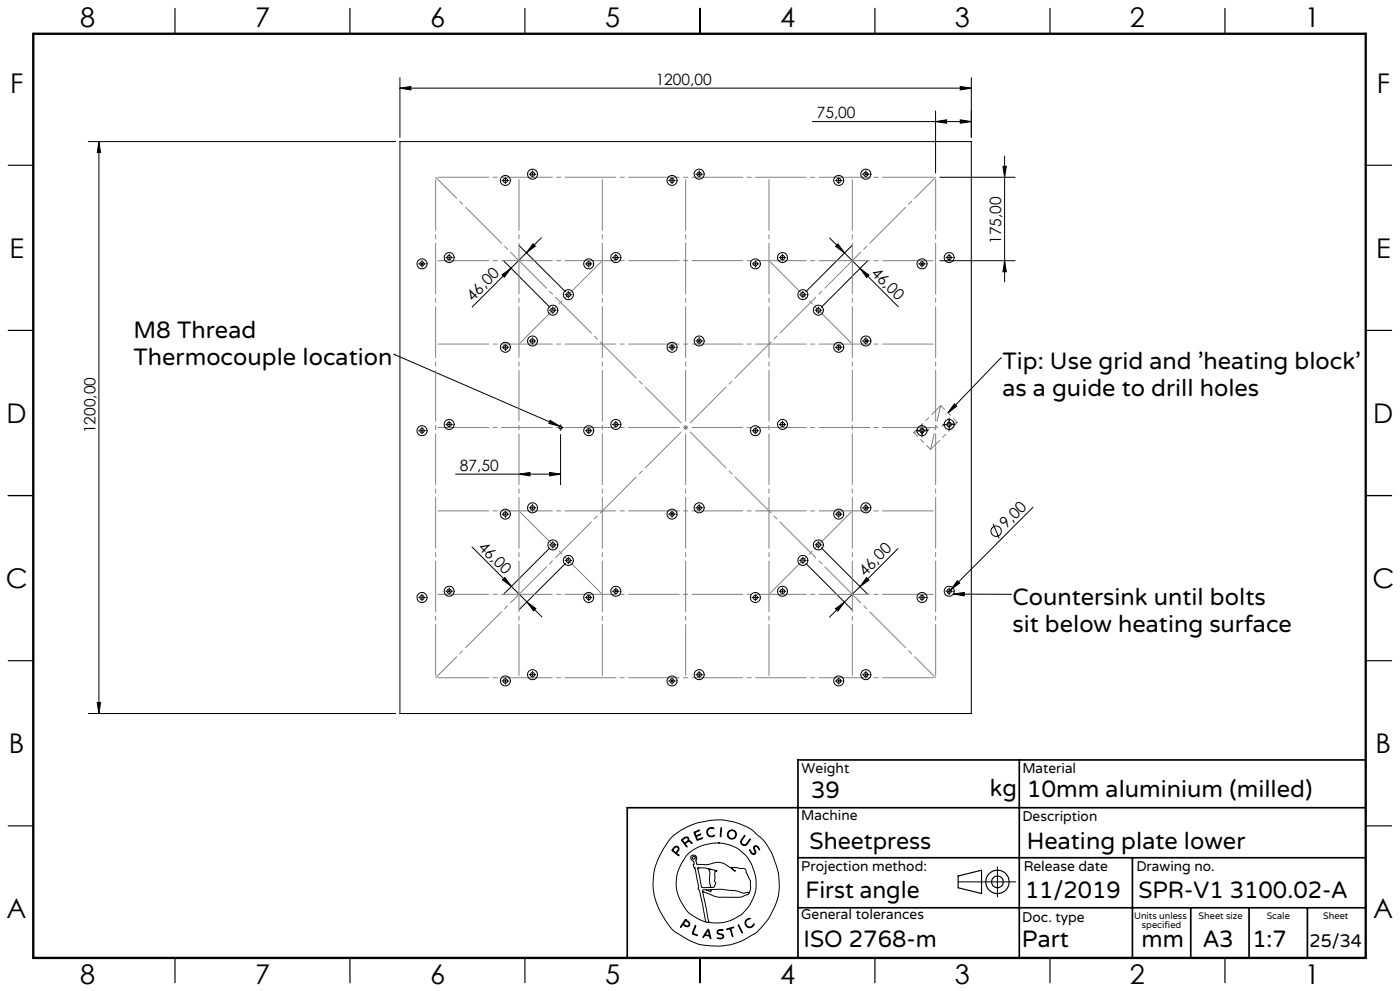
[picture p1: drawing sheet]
<svg xmlns="http://www.w3.org/2000/svg" width="420mm" height="297mm" viewBox="0 0 420 297" stroke-linecap="round" stroke-linejoin="round" font-family="sans-serif">
<g fill="none" stroke="#000" stroke-width=".3">
<path d="M120 26.4l3.3-.5v1zM120 23.2v18M120 26.4h171.4M243.7 36.4h47.7M280.7 36.4l3.3-.5v1zM280.7 33.3v18.6M288.1 35.9l3.3 .5-3.3 .5zM288.1 25.9l3.3 .5-3.3 .5zM291.4 23.2v18M26.5 42.4h92.2M29.7 42.4l.5 3.3h-1zM29.7 42.4v171.5"/>
<path d="M120 42.4h171.4v171.5h-171.4zM150.6 54.1h.3M151.2 54.1h.8M151.6 53.1v.2M151.6 53.7v.7M151.6 54.8v.3M152.3 54.1h.3M158.7 52.2h.3M159.4 52.2h.7M159.7 51.2v.3M159.7 51.8v.8M159.7 52.9v.3"/>
<path d="M160.5 52.2h.3M200.6 54.1h.3M201.3 54.1h.7M201.6 53.1v.2M201.6 53.7v.7M201.6 54.8v.3M202.3 54.1h.3M208.7 52.2h.3M209.4 52.2h.7M209.8 51.2v.3M209.8 51.8v.8M209.8 52.9v.3"/>
<path d="M210.5 52.2h.2M250.6 54.1h.3M251.2 54.1h.8M251.6 53.1v.2M251.6 53.7v.7M251.6 54.8v.3M252.3 54.1h.3M258.7 52.2h.3M259.4 52.2h.7M259.8 51.2v.3M259.8 51.8v.8M259.8 52.9v.3"/>
<path d="M260.5 52.2h.3M281.9 53.1h22.7M300.9 49.8h1l-.5 3.3zM301.4 46.8v37.7M125.6 79.1h.3M126.3 79.1h.7M126.6 78.1v.2M126.6 78.7v.7M126.6 79.8v.3M127.3 79.1h.3M133.7 77.2h.3M134.4 77.2h.7"/>
<path d="M134.8 76.2v.3M134.8 76.8v.8M134.8 77.9v.3M135.5 77.2h.2M151.1 78.1l13.9 14M155.7 73.5l13.9 13.9M159.9 73.1l.7 .7-2.7 1.9zM162.4 71.3l-20.8 20.7M175.6 79.1h.3M176.2 79.1h.8M176.6 78.1v.2M176.6 78.7v.7"/>
<path d="M176.6 79.8v.3M177.3 79.1h.3M183.7 77.2h.3M184.4 77.2h.7M184.7 76.2v.3M184.7 76.8v.8M184.7 77.9v.3M185.5 77.2h.3M225.6 79.1h.3M226.2 79.1h.8M226.6 78.1v.2M226.6 78.7v.7"/>
<path d="M226.6 79.8v.3M227.3 79.1h.3M233.8 77.2h.2M234.4 77.2h.7M234.7 76.2v.3M234.7 76.8v.8M234.7 77.9v.3M235.5 77.2h.3M248.9 71.3l9.1 9.2M251.4 73.1l2 2.7-2.7-2zM255.6 73.6l-13.8 13.8M260.2 78.2l-13.8 13.9"/>
<path d="M275.6 79.1h.3M276.3 79.1h.7M276.6 78.1v.2M276.6 78.7v.7M276.6 79.8v.3M277.3 79.1h.3M281.9 78.1h22.7M283.7 77.2h.3M284.4 77.2h.7M284.8 76.2v.3M284.8 76.8v.8M284.8 77.9v.3"/>
<path d="M285.5 77.2h.3M301.4 78.1l.5 3.4h-1zM150.6 82.4l2.7-2-2 2.7zM164.9 93h.2M165.5 93h.7M165.8 92v.2M165.8 92.6v.7M165.8 93.7v.3M166.6 93h.3M169.5 88.3h.3M170.1 88.3h.8M170.5 87.3v.3"/>
<path d="M170.5 87.9v.8M170.5 89v.3M171.2 88.3h.3M239.9 88.3h.2M240.5 88.3h.7M240.8 87.3v.3M240.8 87.9v.8M240.8 89v.3M241.6 88.3h.3M244.5 93h.3M245.1 93h.8M245.5 92v.2"/>
<path d="M245.5 92.6v.7M245.5 93.7v.3M246.2 93h.3M258 80.5l11.5 11.5M258 80.5l2.7 1.9-.7 .7zM118.2 106.2h.1M118.2 106.2l49.7 21.5M150.6 104.1h.3M151.2 104.1h.8M151.6 103.1v.3M151.6 103.7v.8M151.6 104.8v.3"/>
<path d="M152.3 104.1h.3M158.7 102.2h.3M159.4 102.2h.7M159.7 101.2v.3M159.7 101.8v.7M159.7 102.9v.3M160.5 102.2h.3M200.6 104.1h.3M201.3 104.1h.7M201.6 103.1v.3M201.6 103.7v.8M201.6 104.8v.3"/>
<path d="M202.3 104.1h.3M208.7 102.2h.3M209.4 102.2h.7M209.8 101.2v.3M209.8 101.8v.7M209.8 102.9v.3M210.5 102.2h.2M250.6 104.1h.3M251.2 104.1h.8M251.6 103.1v.3M251.6 103.7v.8M251.6 104.8v.3"/>
<path d="M252.3 104.1h.3M258.7 102.2h.3M259.4 102.2h.7M259.8 101.2v.3M259.8 101.8v.7M259.8 102.9v.3M260.5 102.2h.3M300.2 107.3h.1M300.2 107.3l-15.8 16.5M125.6 129.1h.3M126.3 129.1h.7M126.6 128.1v.2"/>
<path d="M126.6 128.7v.7M126.6 129.8v.3M127.3 129.1h.3M133.7 127.2h.3M134.4 127.2h.7M134.8 126.2v.3M134.8 126.8v.8M134.8 127.9v.3M135.5 127.2h.2M165.1 126l2.8 1.7-3.3-.8zM167.3 128.1h.2M167.8 128.1h.8"/>
<path d="M168.2 127.3v.1M168.2 127.8v.7M168.2 128.9v.1M168.2 130.2v15.1M168.9 128.1h.1M175.6 129.1h.3M176.2 129.1h.8M176.6 128.1v.2M176.6 128.7v.7M176.6 129.8v.3M177.3 129.1h.3M183.7 127.2h.3"/>
<path d="M184.4 127.2h.7M184.7 126.2v.3M184.7 126.8v.8M184.7 127.9v.3M185.5 127.2h.3M225.6 129.1h.3M226.2 129.1h.8M226.6 128.1v.2M226.6 128.7v.7M226.6 129.8v.3M227.3 129.1h.3M233.8 127.2h.2"/>
<path d="M234.4 127.2h.7M234.7 126.2v.3M234.7 126.8v.8M234.7 127.9v.3M235.5 127.2h.3M274.7 129.1h1.2M276.3 129.1h.7M276.6 127.2v1.1M276.6 128.7v.7M276.6 129.8v1.1M277.3 129.1h1.2M282.9 127.2h1.1"/>
<path d="M284.4 127.2h.7M284.8 125.3v1.2M284.8 126.8v.8M284.8 127.9v1.1M285.5 127.2h1.1M286.3 121l.7 .7-2.6 2.1zM136.7 142.1h31.5M150.6 154.1h.3M151.2 154.1h.8M151.6 153.1v.2M151.6 153.7v.7M151.6 154.8v.3"/>
<path d="M152.3 154.1h.3M155.7 142.1l3.3-.5v1zM158.7 152.2h.3M159.4 152.2h.7M159.7 151.2v.3M159.7 151.8v.8M159.7 152.9v.3M160.5 152.2h.3M164.9 141.6l3.3 .5-3.3 .5zM200.6 154.1h.3M201.3 154.1h.7M201.6 153.1v.2"/>
<path d="M201.6 153.7v.7M201.6 154.8v.3M202.3 154.1h.3M208.7 152.2h.3M209.4 152.2h.7M209.8 151.2v.3M209.8 151.8v.8M209.8 152.9v.3M210.5 152.2h.2M250.6 154.1h.3M251.2 154.1h.8M251.6 153.1v.2"/>
<path d="M251.6 153.7v.7M251.6 154.8v.3M252.3 154.1h.3M258.7 152.2h.3M259.4 152.2h.7M259.8 151.2v.3M259.8 151.8v.8M259.8 152.9v.3M260.5 152.2h.3M297.9 157l1.9 4.4M309.9 152l-24.7 24.7M125.6 179.1h.3"/>
<path d="M126.3 179.1h.7M126.6 178.1v.3M126.6 178.7v.8M126.6 179.8v.3M127.3 179.1h.3M133.7 177.2h.3M134.4 177.2h.7M134.8 176.2v.3M134.8 176.8v.7M134.8 177.9v.3M135.5 177.2h.2M141.6 163.9l21 21"/>
<path d="M150.7 173.8l.7-.7 2 2.7zM164.9 163.3h.2M165 164.2l-13.8 13.8M165.5 163.3h.7M165.8 162.3v.3M165.8 162.9v.8M165.8 164v.3M166.6 163.3h.3M169.5 168h.3M169.6 168.9l-13.8 13.7M170.1 168h.8M170.5 167v.2"/>
<path d="M170.5 167.6v.7M170.5 168.7v.3M171.2 168h.3M175.6 179.1h.3M176.2 179.1h.8M176.6 178.1v.3M176.6 178.7v.8M176.6 179.8v.3M177.3 179.1h.3M183.7 177.2h.3M184.4 177.2h.7M184.7 176.2v.3"/>
<path d="M184.7 176.8v.7M184.7 177.9v.3M185.5 177.2h.3M225.6 179.1h.3M226.2 179.1h.8M226.6 178.1v.3M226.6 178.7v.8M226.6 179.8v.3M227.3 179.1h.3M233.8 177.2h.2M234.4 177.2h.7M234.7 176.2v.3"/>
<path d="M234.7 176.8v.7M234.7 177.9v.3M235.5 177.2h.3M239.9 168h.2M240.5 168h.7M240.8 167v.2M240.8 167.6v.7M240.8 168.7v.3M241.6 168h.3M241.8 168.9l13.8 13.8M244.5 163.3h.3M245.1 163.3h.8"/>
<path d="M245.5 162.3v.3M245.5 162.9v.8M245.5 164v.3M246.2 163.3h.3M246.4 164.2l13.8 13.8M258 175.8l-4.7 4.6M260 173.1l.7 .7-2.7 2zM269.4 164.4l-11.4 11.4M275.6 179.1h.3M276.3 179.1h.7M276.6 178.1v.3M276.6 178.7v.8"/>
<path d="M276.6 179.8v.3M277.3 179.1h.3M283.7 177.2h.3M284.4 177.2h.7M284.8 176.2v.3M284.8 176.8v.7M284.8 177.9v.3M285.2 176.7l-.9 1M285.5 177.2h.3M286 178l17.1 .1M286 178l3.3-.5v1.1zM287.2 174.1l.7 .7-2.7 1.9z"/>
<path d="M303.1 178.1h.1M158.1 180.4l2.7 2-.7 .7zM250.6 182.4l2.7-2-1.9 2.8zM253.3 180.4l-4.5 4.6M26.5 213.9h92.2M29.2 210.5h1l-.5 3.4zM150.6 204.1h.3M151.2 204.1h.8M151.6 203.1v.2M151.6 203.7v.7M151.6 204.8v.3M152.3 204.1h.3"/>
<path d="M158.7 202.2h.3M159.4 202.2h.7M159.7 201.2v.3M159.7 201.8v.8M159.7 202.9v.3M160.5 202.2h.3M200.6 204.1h.3M201.3 204.1h.7M201.6 203.1v.2M201.6 203.7v.7M201.6 204.8v.3M202.3 204.1h.3"/>
<path d="M208.7 202.2h.3M209.4 202.2h.7M209.8 201.2v.3M209.8 201.8v.8M209.8 202.9v.3M210.5 202.2h.2M250.6 204.1h.3M251.2 204.1h.8M251.6 203.1v.2M251.6 203.7v.7M251.6 204.8v.3M252.3 204.1h.3"/>
<path d="M258.7 202.2h.3M259.4 202.2h.7M259.8 201.2v.3M259.8 201.8v.8M259.8 202.9v.3M260.5 202.2h.3M201.3 251.1l2.8-2.2 4.5-2.1 4.8-1 3.2-.1 3.7 .7 3.3 1.2 2 1.1 2.8 2.4 1.5 1.8 1.8 3.2 1.8 5.3 .3 3.5-.2 3-.8 2.8-1.7 3.7-1.8 2.5a16.5 16.5 0 0 1-6.7 5l-3.3 1.2-2.9 .4h-3.4l-2.9-.4-3.7-1.5-3.8-2.3-1.1-.9-1.2-1.6-2.3-3.7-1.2-2.8-.6-2.2-.3-3.1 .3-3.5 .9-3.2 2-4zM202 254.1l.7-.5 .6 .1 .4 .6-.1 .6a.64 .64 0 0 0-.3 1.1l.4 .5-1.7-1.2a.52 .52 0 0 1-.4-.5 .52 .52 0 0 1 .4-.6zM202.4 254l.4-.2 .5 .1 .2 .5-.2 .4a.73 .73 0 0 1-.7 .6 .73 .73 0 0 1-.7-.7zM204.5 251.6l1.1-.7h.6l.4 .3 .1 .8 .6 .2 .3 .5-.8-.5-.6 .2a.61 .61 0 0 0-.6 .5 .61 .61 0 0 0 .5 .7l-.1 .3-1.5-2zM204.8 251.7l.8-.6h.6l.2 .6-.5 .6a.52 .52 0 0 1-.6 .3 .52 .52 0 0 1-.4-.5zM208.2 249.4l1.7-.6-1 .5a.57 .57 0 0 0-.2 .9 .57 .57 0 0 0 .9 0l.6-.2-.8 .5a.46 .46 0 0 0-.5 .4 .46 .46 0 0 0 .3 .5l.1 .2 1.5-.5-1.7 .7z"/>
<path d="M212.3 248.5l.8-.5 1 .2 .1 .2-.9-.2-.7 .3-.3 .5v.7l.1 .4 .6 .4 1.3-.2a.53 .53 0 0 1-.3 .5 .53 .53 0 0 1-.5 0l-.9-.2-.4-.4-.2-1zM215.5 252.6l2.7 .4 3 1.2 2.3 1.9 .9 1.2 1.3 2.2 1.1 3.8-.1 3.5-.8 2.5a11.7 11.7 0 0 1-8.9 7.2l-2.6 .1-1.7-.2M215.5 252.6l-4.1 .6-3.4 1.5-2.1 1.8-2.1 3.5-.5 1.4-.4 2 .1 3 .9 2.9 2 3.4a9.1 9.1 0 0 0 4 2.9l1.9 .8M215.5 252.6h.1M216.3 248.1h.2v.6l-.2 1.9-.2 .2zM223.3 250.5l.1-.1 .1 .2-1.1 1.6 .2 .7 .7 .3a3.3 3.3 0 0 0 1.7-1.7v.2l-1 1.5-.4 .2-.7-.1-.6-.5-.1-.6zM224.9 254.7l.7 .9 .5 .3 .4-.3-.4-1.4 .2-.6h.9l.7 1-.1 .1-.9-1-.5 .1-.1 .4 .5 1.4-.6 .5-.9-.5zM299.2 259.8v9M205.6 275.6l-1.4 2-.1 .2h.2a.69 .69 0 0 1 .6-.6 .69 .69 0 0 1 .8 .4l.9 .1 .3-.9-1.3-1.2M205.6 275.6h.1M205.6 275.9l-.3 .5M205.7 275.9l1 .9-.1 .6-.6 .1a.7 .7 0 0 1-.9-.9l.2-.2"/>
<path d="M205.7 275.9h.1M208.5 277.5l.2-.1v.2l-.5 1.4a.56 .56 0 0 0-.2 .7 .56 .56 0 0 0 .7 .3l.5 .4-1.6-.6zM209.3 260.2l2.3-.1 3.1 .8 .4 .3a.35 .35 0 0 0-.5-.2 .35 .35 0 0 0-.1 .5v1.8l-.2 .7 .4 .8-.4 1-.5 .2h-2.6a.85 .85 0 0 1-.8-.2 .85 .85 0 0 1-.1-.9zM209.4 260.1h.1M210.8 267.2l1.9 9.2M210.8 267.2l3.7 1.5 1.3 .2h6.3l2.1-.8 .4-.3M211.8 276.4h.9M211.9 266.7h-1.1v.5M212.1 260.2a2.12 2.12 0 0 1 .8 2.7v1.9l.3 .9-.3 .2M212.3 278.6l.1-.1a4.3 4.3 0 0 1 .9 2.6v.2h-.2a.74 .74 0 0 0-.8-.8l-.2-.1a.82 .82 0 0 0-1.1 .6l-.1-.3zM212.3 278.9l.4 .9a.4 .4 0 0 1-.1 .6 .4 .4 0 0 1-.6-.2l-.4-.1zM212.4 278.9h.1"/>
<path d="M212.7 276.4h.1M213 260.6h.1M213.3 266.6l3.2-.1 4.2 .4 2.3 .8 1.1-.2a.3 .3 0 0 1 .4-.1 .3 .3 0 0 1 .1 .4M213.3 266.6v.6l-1.4-.5M213.3 266.6l-1.4 .1M215.3 278.9l.6-.3 1 .1v.2h-1.4l-.2 .6 .3 .2 1.4 .5 .1 .5-.2 .4-.6 .3-1.1-.2h1.1l.6-.5-.3-.5-1.4-.5-.1-.4zM218 278.4l2.1-.5-.8 .4 .5 2.4-.8-2.3-.8 .2zM221.5 277.2l1.2 2.2v.2zM221.5 277.1h.1M224 275.6l.7-.4 .3 .1-.8 .4-.4 .6v.6l.5 .7 .9 .2 .9-.9a.41 .41 0 0 1 .1 .5 .41 .41 0 0 1-.4 .2l-1 .5-.9-.5-.4-1.1zM224.6 267.8l.5-1.4v-2.3l-1.7-3.8-3.9-.3 .3 .5 .8 .6h-.1l-3.1-2.2-1.7-.5-3.6 .7-3-.1-.3-.9 .3-.8-.3-.7-.6-.3-.7 .1-.3 .4v.4l1 1.1-.1 1.4 .4 .5 1.1 5.4-.2 .8 .4 .4 .3 1.1 1.7 8.5M287.4 264.3h17.3"/>
<circle cx="151.6" cy="54.1" r="1.5"/>
<circle cx="151.6" cy="54.1" r=".65"/>
<circle cx="159.8" cy="52.2" r="1.5"/>
<circle cx="159.8" cy="52.2" r=".65"/>
<circle cx="201.6" cy="54.1" r="1.5"/>
<circle cx="201.6" cy="54.1" r=".65"/>
<circle cx="209.7" cy="52.2" r="1.5"/>
<circle cx="209.8" cy="52.2" r=".64"/>
<circle cx="251.6" cy="54.1" r=".64"/>
<circle cx="251.6" cy="54.1" r="1.5"/>
<circle cx="259.7" cy="52.2" r=".64"/>
<circle cx="259.8" cy="52.2" r="1.51"/>
<circle cx="126.6" cy="79.1" r="1.5"/>
<circle cx="126.6" cy="79.1" r=".64"/>
<circle cx="134.7" cy="77.2" r="1.5"/>
<circle cx="134.8" cy="77.2" r=".64"/>
<circle cx="176.6" cy="79.1" r=".64"/>
<circle cx="176.6" cy="79.1" r="1.5"/>
<circle cx="184.7" cy="77.2" r=".64"/>
<circle cx="184.8" cy="77.2" r="1.51"/>
<circle cx="226.6" cy="79.1" r="1.5"/>
<circle cx="226.6" cy="79.1" r=".64"/>
<circle cx="234.8" cy="77.2" r="1.5"/>
<circle cx="234.8" cy="77.2" r=".65"/>
<circle cx="276.6" cy="79.1" r="1.5"/>
<circle cx="276.6" cy="79.1" r=".64"/>
<circle cx="284.7" cy="77.2" r="1.5"/>
<circle cx="284.8" cy="77.2" r=".64"/>
<circle cx="165.9" cy="93" r="1.5"/>
<circle cx="165.9" cy="93" r=".65"/>
<circle cx="170.5" cy="88.3" r=".64"/>
<circle cx="170.5" cy="88.3" r="1.5"/>
<circle cx="240.9" cy="88.3" r="1.5"/>
<circle cx="240.9" cy="88.3" r=".65"/>
<circle cx="245.5" cy="93" r=".64"/>
<circle cx="245.5" cy="92.9" r="1.51"/>
<circle cx="151.6" cy="104.1" r="1.5"/>
<circle cx="151.6" cy="104.1" r=".64"/>
<circle cx="159.8" cy="102.2" r=".66"/>
<circle cx="159.8" cy="102.2" r="1.5"/>
<circle cx="201.6" cy="104.1" r="1.5"/>
<circle cx="201.6" cy="104.1" r=".64"/>
<circle cx="209.7" cy="102.2" r="1.5"/>
<circle cx="209.7" cy="102.2" r=".65"/>
<circle cx="251.6" cy="104.1" r=".64"/>
<circle cx="251.6" cy="104.1" r="1.5"/>
<circle cx="259.7" cy="102.2" r=".65"/>
<circle cx="259.8" cy="102.2" r="1.51"/>
<circle cx="126.6" cy="129.1" r="1.5"/>
<circle cx="126.6" cy="129.1" r=".65"/>
<circle cx="134.7" cy="127.2" r="1.5"/>
<circle cx="134.8" cy="127.2" r=".64"/>
<circle cx="168.2" cy="128.1" r=".48"/>
<circle cx="176.6" cy="129.1" r=".64"/>
<circle cx="176.6" cy="129.1" r="1.5"/>
<circle cx="184.7" cy="127.2" r=".64"/>
<circle cx="184.8" cy="127.2" r="1.51"/>
<circle cx="226.6" cy="129.1" r="1.5"/>
<circle cx="226.6" cy="129.1" r=".65"/>
<circle cx="234.8" cy="127.2" r="1.5"/>
<circle cx="234.8" cy="127.2" r=".65"/>
<circle cx="276.6" cy="129.1" r="1.5"/>
<circle cx="276.6" cy="129.1" r=".65"/>
<circle cx="284.7" cy="127.2" r="1.5"/>
<circle cx="284.8" cy="127.2" r=".64"/>
<circle cx="151.6" cy="154.1" r="1.5"/>
<circle cx="151.6" cy="154.1" r=".64"/>
<circle cx="159.8" cy="152.2" r="1.5"/>
<circle cx="159.8" cy="152.2" r=".65"/>
<circle cx="201.6" cy="154.1" r="1.5"/>
<circle cx="201.6" cy="154.1" r=".64"/>
<circle cx="209.7" cy="152.2" r="1.5"/>
<circle cx="209.8" cy="152.2" r=".64"/>
<circle cx="251.6" cy="154.1" r=".64"/>
<circle cx="251.6" cy="154.1" r="1.5"/>
<circle cx="259.7" cy="152.2" r=".64"/>
<circle cx="259.8" cy="152.2" r="1.51"/>
<circle cx="298.8" cy="159.2" r="1.56"/>
<circle cx="126.6" cy="179.1" r="1.5"/>
<circle cx="126.6" cy="179.1" r=".64"/>
<circle cx="134.7" cy="177.2" r="1.5"/>
<circle cx="134.7" cy="177.2" r=".65"/>
<circle cx="165.9" cy="163.3" r="1.5"/>
<circle cx="165.9" cy="163.3" r=".65"/>
<circle cx="170.5" cy="168" r=".64"/>
<circle cx="170.5" cy="168" r="1.5"/>
<circle cx="176.6" cy="179.1" r=".64"/>
<circle cx="176.6" cy="179.1" r="1.5"/>
<circle cx="184.7" cy="177.2" r=".65"/>
<circle cx="184.8" cy="177.2" r="1.51"/>
<circle cx="226.6" cy="179.1" r="1.5"/>
<circle cx="226.6" cy="179.1" r=".64"/>
<circle cx="234.8" cy="177.2" r=".66"/>
<circle cx="234.8" cy="177.2" r="1.5"/>
<circle cx="240.9" cy="168" r="1.5"/>
<circle cx="240.9" cy="168" r=".65"/>
<circle cx="245.5" cy="163.3" r=".64"/>
<circle cx="245.5" cy="163.3" r="1.51"/>
<circle cx="276.6" cy="179.1" r="1.5"/>
<circle cx="276.6" cy="179.1" r=".64"/>
<circle cx="284.7" cy="177.2" r="1.5"/>
<circle cx="284.7" cy="177.2" r=".65"/>
<circle cx="151.6" cy="204.1" r="1.5"/>
<circle cx="151.6" cy="204.1" r=".65"/>
<circle cx="159.8" cy="202.2" r="1.5"/>
<circle cx="159.8" cy="202.2" r=".65"/>
<circle cx="201.6" cy="204.1" r="1.5"/>
<circle cx="201.6" cy="204.1" r=".65"/>
<circle cx="209.7" cy="202.2" r="1.5"/>
<circle cx="209.8" cy="202.2" r=".64"/>
<circle cx="251.6" cy="204.1" r=".64"/>
<circle cx="251.6" cy="204.1" r="1.5"/>
<circle cx="259.7" cy="202.2" r=".64"/>
<circle cx="259.8" cy="202.2" r="1.51"/>
<circle cx="208.1" cy="257.1" r=".44"/>
<circle cx="219.5" cy="250.1" r="1.17"/>
<circle cx="219.6" cy="250.1" r="1.38"/>
</g>
<g fill="none" stroke="#000" stroke-width=".35">
<path d="M52.5 2.5v7.5M105 2.5v7.5M157.5 2.5v7.5M210 2.5v7.5M262.5 2.5v7.5M315 2.5v7.5M367.5 2.5v7.5M2.5 49.5h7.5M410 49.5h7.5M2.5 99h7.5M410 99h7.5M2.5 148.5h7.5"/>
<path d="M410 148.5h7.5M2.5 198h7.5M410 198h7.5M2.5 247.5h7.5M410 247.5h7.5M287.4 262.5l7.1-1.7v7l-7.1-1.7zM52.5 287v7.5M105 287v7.5M157.5 287v7.5M210 287v7.5M262.5 287v7.5M315 287v7.5"/>
<path d="M367.5 287v7.5"/>
<circle cx="299.2" cy="264.3" r="3.5"/>
<circle cx="299.2" cy="264.3" r="1.75"/>
</g>
<g fill="none" stroke="#808080" stroke-width=".3">
<path d="M205.2 128.1h1M205.3 127.8l.7 .7M205.7 127.6v1.1M206 127.8l-.7 .7"/>
<circle cx="276.6" cy="129.1" r=".63"/>
<circle cx="284.8" cy="127.2" r=".64"/>
</g>
<path d="M305.8 227.7v59.2M409.7 227.7h-170.3v59.2M239.4 257.1h170.3M339.7 257.1v29.9M409.7 242.1h-221.5v45M239.4 272.1h170.3M357.2 272.1v14.8M374.7 272.1v14.8M392.2 272.1v14.8" fill="none" stroke="#000" stroke-width=".5"/>
<path d="M10 10.1h399.7v277h-399.7z" fill="none" stroke="#000" stroke-width=".7"/>
<path d="M130.7 53.1l150 150M130.7 203.1l150-150" fill="none" stroke="#808080" stroke-width=".3" stroke-dasharray="15.2 1.3 1.3 1.3" stroke-dashoffset="6.3"/>
<path d="M274.1 129.6l13.2-3M282.2 121.6l-3 13.1" fill="none" stroke="#808080" stroke-width=".3" stroke-dasharray="15.2 1.3 1.3 1.3" stroke-dashoffset="10.4"/>
<g fill="none" stroke="#808080" stroke-width=".3" stroke-dasharray="15.2 1.3 1.3 1.3" stroke-dashoffset="-.7">
<path d="M130.7 53.1h150M130.7 53.1v150M155.7 53.1v150M180.7 53.1v150M205.7 53.1v150M230.7 53.1v150M255.7 53.1v150M280.7 53.1v150M130.7 78.1h150M130.7 103.1h150M130.7 128.1h150M130.7 153.1h150"/>
<path d="M130.7 178.1h150M130.7 203.1h150"/>
</g>
<path d="M230.7 78.1l25 25M155.7 103.1l25-25M255.7 153.1l-25 25M180.7 178.1l-25-25" fill="none" stroke="#808080" stroke-width=".3" stroke-dasharray="15.2 1.3 1.3 1.3" stroke-dashoffset="-.5"/>
<path d="M274.1 129.6l5.1 5.1M282.2 121.6l5.1 5" fill="none" stroke="#808080" stroke-width=".3" stroke-dasharray="15.2 1.3 1.3 1.3" stroke-dashoffset="13.6"/>
<path d="M282.2 121.6l-8.1 8M287.3 126.6l-8.1 8.1" fill="none" stroke="#808080" stroke-width=".3" stroke-dasharray="15.2 1.3 1.3 1.3" stroke-dashoffset="11.4"/>
<g fill="#000">
<path d="M287.2 174.1l.7 .7-2.7 1.9z"/>
<path d="M120 26.4l3.3-.5v1zM288.1 25.9l3.3 .5-3.3 .5z"/>
<path d="M280.7 36.4l3.3-.5v1zM288.1 35.9l3.3 .5-3.3 .5z"/>
<path d="M29.7 42.4l.5 3.3h-1zM29.2 210.5h1l-.5 3.4zM300.9 49.8h1l-.5 3.3zM301.4 78.1l.5 3.4h-1z"/>
<path d="M251.4 73.1l2 2.7-2.7-2zM258 80.5l2.7 1.9-.7 .7z"/>
<path d="M150.6 82.4l2.7-2-2 2.7zM159.9 73.1l.7 .7-2.7 1.9z"/>
<path d="M164.9 141.6l3.3 .5-3.3 .5zM155.7 142.1l3.3-.5v1z"/>
<path d="M150.7 173.8l.7-.7 2 2.7zM158.1 180.4l2.7 2-.7 .7z"/>
<path d="M286 178l3.3-.5v1.1zM286.3 121l.7 .7-2.6 2.1zM165.1 126l2.8 1.7-3.3-.8z"/>
<path d="M250.6 182.4l2.7-2-1.9 2.8zM260 173.1l.7 .7-2.7 2z"/>
</g>
<g font-size="8.1">
<text x="24" y="8">8</text>
<text x="76.5" y="8">7</text>
<text x="129" y="8">6</text>
<text x="181.5" y="8">5</text>
<text x="234" y="8">4</text>
<text x="286.5" y="8">3</text>
<text x="339" y="8">2</text>
<text x="391.5" y="8">1</text>
<text x="3" y="27.7">F</text>
<text x="413" y="27.7">F</text>
<text x="2.8" y="77.2">E</text>
<text x="412.8" y="77.2">E</text>
<text x="2" y="126.7">D</text>
<text x="412" y="126.7">D</text>
<text x="1.7" y="176.2">C</text>
<text x="411.7" y="176.2">C</text>
<text x="2.7" y="225.7">B</text>
<text x="412.7" y="225.7">B</text>
<text x="2" y="275.2">A</text>
<text x="412" y="275.2">A</text>
<text x="24" y="295">8</text>
<text x="76.5" y="295">7</text>
<text x="129" y="295">6</text>
<text x="181.5" y="295">5</text>
<text x="234" y="295">4</text>
<text x="286.5" y="295">3</text>
<text x="339" y="295">2</text>
<text x="391.5" y="295">1</text>
</g>
<g font-size="7.1">
<text x="40.1" y="101.4">M8 Thread</text>
<text x="40.1" y="109.5">Thermocouple location</text>
<text x="300.8" y="110.6">Tip: Use grid and 'heating block'</text>
<text x="300.8" y="118.7">as a guide to drill holes</text>
<text x="303.7" y="181.4">Countersink until bolts</text>
<text x="303.7" y="189.5">sit below heating surface</text>
<text x="243.3" y="239.1">39</text>
<text x="297" y="238.5">kg</text>
<text x="308" y="239">10mm aluminium (milled)</text>
<text x="242.9" y="254.4">Sheetpress</text>
<text x="308" y="254.4">Heating plate lower</text>
<text x="241.6" y="269.2">First angle</text>
<text x="307.5" y="269.2">11/2019</text>
<text x="341.5" y="269.2">SPR-V1 3100.02-A</text>
<text x="241.1" y="283.7">ISO 2768-m</text>
<text x="306.6" y="283.9">Part</text>
<text x="342.5" y="283.9">mm</text>
<text x="360.9" y="283.9">A3</text>
<text x="375.7" y="283.9">1:7</text>
</g>
<text font-size="5.4" x="392.9" y="283.8">25/34</text>
<g font-size="4.7">
<text x="196.7" y="25.4">1200,00</text>
<text x="245" y="35.4">75,00</text>
<text x="300.4" y="73.1" transform="rotate(-90 300.4 73.1)">175,00</text>
<text x="261.1" y="82.1" transform="rotate(45 261.1 82.1)">46,00</text>
<text x="141.9" y="90.4" transform="rotate(-45 141.9 90.4)">46,00</text>
<text x="28.7" y="129.8" transform="rotate(-90 28.7 129.8)">1200,00</text>
<text x="138" y="141.1">87,50</text>
<text x="301.9" y="158.6" transform="rotate(-45 301.9 158.6)">9,00</text>
<text x="143.3" y="164.1" transform="rotate(45 143.3 164.1)">46,00</text>
<text x="259.5" y="172.8" transform="rotate(-45 259.5 172.8)">46,00</text>
</g>
<g font-size="4.2">
<text x="240.5" y="231.7">Weight</text>
<text x="306.7" y="231.7">Material</text>
<text x="240.4" y="245.9">Machine</text>
<text x="306.7" y="246.1">Description</text>
<text x="240.4" y="261.1">Projection method:</text>
<text x="307.1" y="261">Release date</text>
<text x="340.9" y="261">Drawing no.</text>
<text x="240.4" y="275.6">General tolerances</text>
<text x="306.7" y="276.3">Doc. type</text>
</g>
<g font-size="2.8">
<text x="340.2" y="275.3">Units unless</text>
<text x="359.6" y="275.3">Sheet size</text>
<text x="380" y="275.3">Scale</text>
<text x="396.9" y="275.3">Sheet</text>
<text x="342.6" y="278.2">specified</text>
</g>
</svg>
